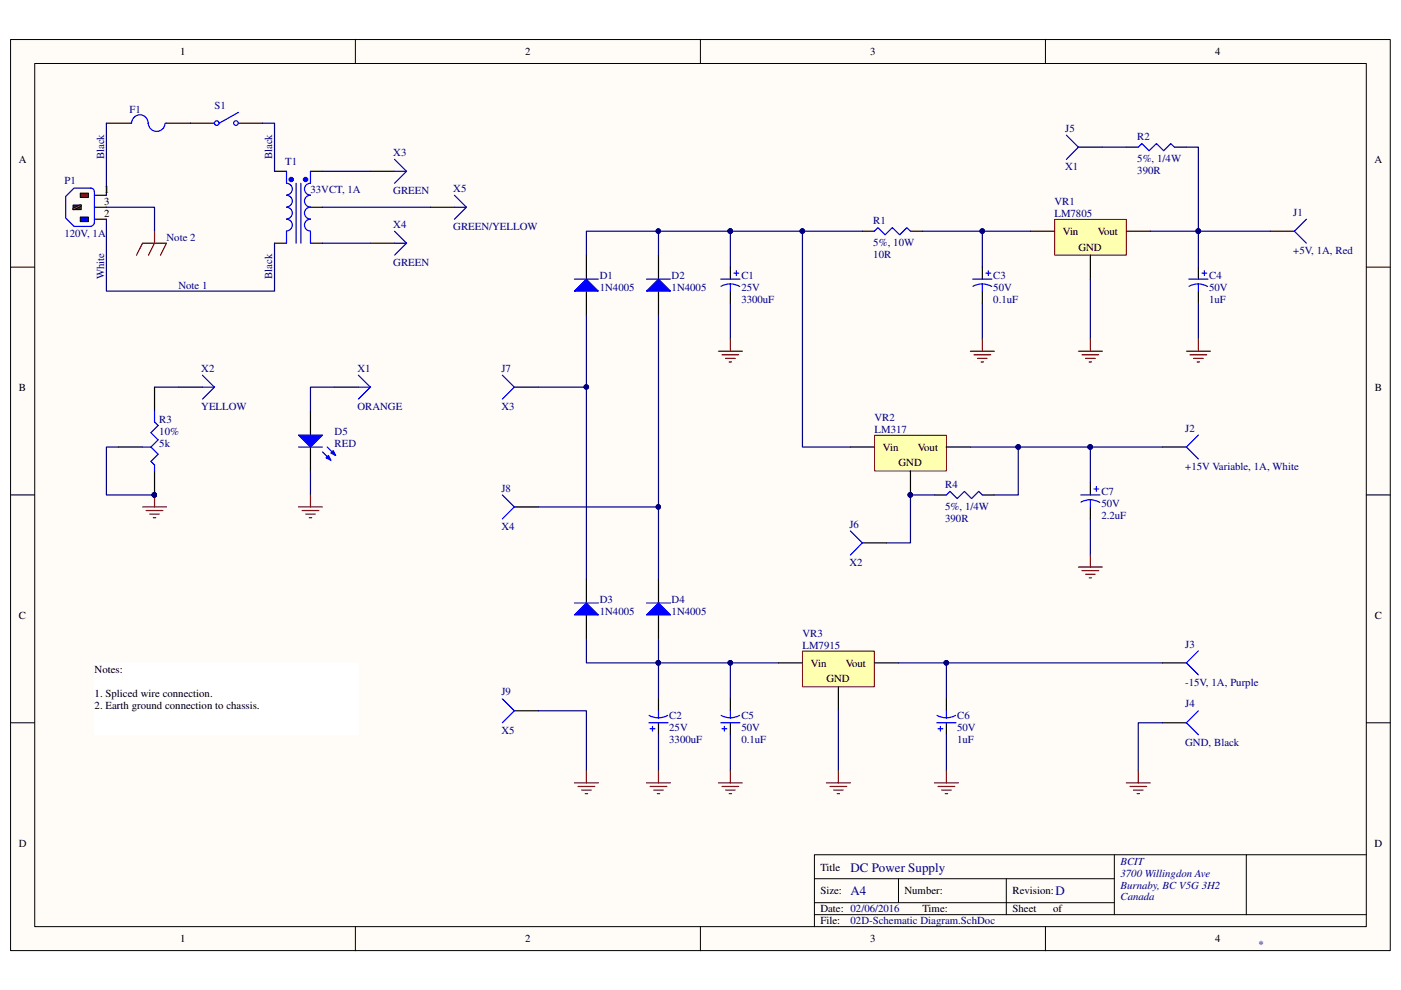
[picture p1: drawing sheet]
<svg xmlns="http://www.w3.org/2000/svg" width="297mm" height="210mm" viewBox="0 0 297 210" stroke-linecap="round" stroke-linejoin="round" font-family="sans-serif">
<path d="M2.3 8.4h292.5v193.1h-292.5z" fill="#fffcf8"/>
<path d="M2.2 8.4h292.6v193.1h-292.6z" fill="none" stroke="#000" stroke-width=".21"/>
<path d="M7.4 13.5h282.3v183h-282.3z" fill="#fffcf8"/>
<g fill="none" stroke="#000" stroke-width=".21">
<path d="M7.4 13.5h282.3v183h-282.3zM75.3 8.3v5.1M148.5 8.3v5.1M221.7 8.3v5.1M2.2 56.6h5.1M289.7 56.6h5.1M2.2 104.9h5.1M289.7 104.9h5.1M2.2 153.2h5.1M289.7 153.2h5.1M75.3 196.5v5.1M148.5 196.5v5.1"/>
<path d="M172.7 186.3h63.6M172.7 193.9h117M172.7 191.4h63.6M190.5 186.3v5.1M213.4 186.3v7.6M221.7 196.5v5.1M236.3 181.2v12.7M264.2 181.2h-91.5v15.3M289.7 181.2h-25.5v12.7"/>
</g>
<path d="M22.6 26.1h5M35.3 26.1h10.2M50.5 26.1h5.2M58.2 36.3h2.5M65.8 36.3h2.6M228.6 31.2h5.1M238.8 31.2h2.5M249 31.2h2.5M58.2 51.6h2.5M65.8 51.6h2.6M65.8 43.9h2.6" fill="none" stroke="#000" stroke-width=".25"/>
<g fill="none" stroke="#00f" stroke-width=".25">
<path d="M27.6 26.1h.3M27.9 26.1a1.76 1.76 0 0 1 1.8-1.8 1.76 1.76 0 0 1 1.7 1.8 1.78 1.78 0 0 0 1.7 1.8 1.78 1.78 0 0 0 1.9-1.7M35 26.1h.3M50.5 23.8l-4 2.3M60.7 36.3v2.6a1.25 1.25 0 0 1 1.3 1.2 1.25 1.25 0 0 1-1.3 1.3M62.8 38.9v12.7M63.8 38.9v12.7M65.8 36.3v2.6a1.25 1.25 0 0 0-1.2 1.2 1.25 1.25 0 0 0 1.2 1.3M226.1 28.7l2.5 2.5-2.5 2.6M241.3 31.2l.8-.8 1.5 1.6 1.6-1.6 1.5 1.6 1.5-1.6 .8 .8M60.7 41.4a1.25 1.25 0 0 1 1.3 1.3 1.25 1.25 0 0 1-1.3 1.2M60.7 43.9a1.25 1.25 0 0 1 1.3 1.3 1.25 1.25 0 0 1-1.3 1.2"/>
<path d="M60.7 46.5a1.25 1.25 0 0 1 1.3 1.2 1.25 1.25 0 0 1-1.3 1.3M60.7 49v2.6M65.8 41.4a1.25 1.25 0 0 0-1.2 1.3 1.25 1.25 0 0 0 1.2 1.2M65.8 43.9a1.25 1.25 0 0 0-1.2 1.3 1.25 1.25 0 0 0 1.2 1.2M65.8 46.5a1.25 1.25 0 0 0-1.2 1.2 1.25 1.25 0 0 0 1.2 1.3M65.8 49v2.6"/>
<circle cx="45.9" cy="26.1" r=".49"/>
<circle cx="50" cy="26.1" r=".49"/>
</g>
<path d="M22.6 26.1v15.3M55.7 26.1h2.5v10.2M233.7 31.2h5.1" fill="none" stroke="#000080" stroke-width=".25"/>
<circle cx="61.7" cy="38.1" r=".48" fill="#00f"/>
<circle cx="61.7" cy="38.1" r=".48" fill="none" stroke="#00f" stroke-width=".21"/>
<circle cx="64.8" cy="38.1" r=".48" fill="#00f"/>
<circle cx="64.8" cy="38.1" r=".48" fill="none" stroke="#00f" stroke-width=".21"/>
<path d="M78.5 36.3h5.1" fill="none" stroke="#000" stroke-width=".25"/>
<path d="M83.6 33.8l2.6 2.5M83.6 36.3h2.6M86.2 36.3l-2.6 2.6" fill="none" stroke="#00f" stroke-width=".25"/>
<path d="M68.4 36.3h10.1" fill="none" stroke="#000080" stroke-width=".25"/>
<path d="M15.5 43.5h1.7v.9h-1.7z" fill="#008000"/>
<path d="M15.5 43.5h1.7v.9h-1.7z" fill="none" stroke="#000" stroke-width=".21"/>
<path d="M17.1 41h1.6v.9h-1.6z" fill="#800000"/>
<path d="M17 40.9h1.8v1h-1.8z" fill="none" stroke="#000" stroke-width=".21"/>
<path d="M17.1 46.1h1.6v.9h-1.6z" fill="#00f"/>
<path d="M17 46h1.8v1h-1.8z" fill="none" stroke="#000" stroke-width=".21"/>
<path d="M15.4 44.2l1.8-.8v.3l-1.5 .7h-.3z" fill-rule="evenodd" fill="#f1f220"/>
<path d="M15.4 44.2l1.8-.8v.3l-1.5 .7h-.3z" fill="none" stroke="#000" stroke-width=".21"/>
<path d="M20 40.6a.71 .71 0 0 0-.7-.7h-3.6l-1.8 1.8v4.5l1.8 1.8h3.6M20 47.2a.77 .77 0 0 1-.7 .8M20 40.6v6.6" fill="none" stroke="#00f" stroke-width=".25"/>
<path d="M20 41.4h2.6M20 43.9h2.6M20 46.5h2.6" fill="none" stroke="#000" stroke-width=".25"/>
<path d="M251.5 31.2h2.6v17.8" fill="none" stroke="#000080" stroke-width=".25"/>
<circle cx="254.1" cy="49" r=".49" fill="#000080"/>
<circle cx="254.1" cy="49" r=".49" fill="none" stroke="#000080" stroke-width=".21"/>
<path d="M91.3 43.9h5M182.8 49h2.6M193 49h2.6" fill="none" stroke="#000" stroke-width=".25"/>
<path d="M96.3 41.4l2.6 2.5M96.3 43.9h2.6M98.9 43.9l-2.6 2.6M185.4 49l.7-.7 1.6 1.5 1.5-1.5 1.6 1.5 1.5-1.5 .7 .7" fill="none" stroke="#00f" stroke-width=".25"/>
<path d="M22.6 43.9h10.2v5.1M68.4 43.9h22.9" fill="none" stroke="#000080" stroke-width=".25"/>
<path d="M223.6 46.6h15.2v7.5h-15.2z" fill="#ffffb0"/>
<path d="M223.6 46.5h15.2v7.6h-15.2z" fill="none" stroke="#800000" stroke-width=".21"/>
<path d="M218.5 49h5.1M231.2 54.1v5.1M238.8 49h5.1" fill="none" stroke="#000" stroke-width=".25"/>
<path d="M154.9 49h27.9" fill="none" stroke="#000080" stroke-width=".25"/>
<circle cx="154.8" cy="49" r=".49" fill="#000080"/>
<circle cx="154.8" cy="49" r=".49" fill="none" stroke="#000080" stroke-width=".21"/>
<circle cx="170.1" cy="49" r=".49" fill="#000080"/>
<circle cx="170.1" cy="49" r=".49" fill="none" stroke="#000080" stroke-width=".21"/>
<path d="M254.1 49h15.2" fill="none" stroke="#000080" stroke-width=".25"/>
<circle cx="254.1" cy="49" r=".49" fill="#000080"/>
<circle cx="254.1" cy="49" r=".49" fill="none" stroke="#000080" stroke-width=".21"/>
<path d="M208.3 49h10.2" fill="none" stroke="#000080" stroke-width=".25"/>
<circle cx="208.3" cy="49" r=".49" fill="#000080"/>
<circle cx="208.3" cy="49" r=".49" fill="none" stroke="#000080" stroke-width=".21"/>
<path d="M29 54.1l1.2-2.5h5.1l-1.3 2.5M32.8 49v2.6l-1.3 2.5" fill="none" stroke="#800000" stroke-width=".25"/>
<path d="M78.5 51.6h5.1" fill="none" stroke="#000" stroke-width=".25"/>
<path d="M83.6 49l2.6 2.6M83.6 51.6h2.6M86.2 51.6l-2.6 2.5" fill="none" stroke="#00f" stroke-width=".25"/>
<path d="M68.4 51.6h10.1M139.6 49v5.1" fill="none" stroke="#000080" stroke-width=".25"/>
<circle cx="139.6" cy="49" r=".48" fill="#000080"/>
<circle cx="139.6" cy="49" r=".48" fill="none" stroke="#000080" stroke-width=".21"/>
<path d="M154.9 49h-30.6v5.1" fill="none" stroke="#000080" stroke-width=".25"/>
<circle cx="139.6" cy="49" r=".48" fill="#000080"/>
<circle cx="139.6" cy="49" r=".48" fill="none" stroke="#000080" stroke-width=".21"/>
<circle cx="154.8" cy="49" r=".49" fill="#000080"/>
<circle cx="154.8" cy="49" r=".49" fill="none" stroke="#000080" stroke-width=".21"/>
<path d="M269.3 49h5.1" fill="none" stroke="#000" stroke-width=".25"/>
<path d="M277 46.5l-2.6 2.5 2.6 2.6" fill="none" stroke="#00f" stroke-width=".25"/>
<path d="M243.9 49h10.2v7.6" fill="none" stroke="#000080" stroke-width=".25"/>
<circle cx="254.1" cy="49" r=".49" fill="#000080"/>
<circle cx="254.1" cy="49" r=".49" fill="none" stroke="#000080" stroke-width=".21"/>
<path d="M154.9 49v7.6" fill="none" stroke="#000080" stroke-width=".25"/>
<circle cx="154.8" cy="49" r=".49" fill="#000080"/>
<circle cx="154.8" cy="49" r=".49" fill="none" stroke="#000080" stroke-width=".21"/>
<path d="M195.6 49h12.7v7.6" fill="none" stroke="#000080" stroke-width=".25"/>
<circle cx="208.3" cy="49" r=".49" fill="#000080"/>
<circle cx="208.3" cy="49" r=".49" fill="none" stroke="#000080" stroke-width=".21"/>
<path d="M22.6 46.5v15.2h35.6v-10.1" fill="none" stroke="#000080" stroke-width=".25"/>
<path d="M124.3 54.1v5.1M154.9 56.6v2.6M208.3 56.6v2.6M254.1 56.6v2.6M124.3 61.7v5.1M154.9 61.7v2.6M208.3 61.7v2.6M254.1 61.7v2.6" fill="none" stroke="#000" stroke-width=".25"/>
<g fill="none" stroke="#00f" stroke-width=".25">
<path d="M152.8 59.2h4.1M155.6 57.9h1M156.1 57.4v1M206.2 59.2h4.1M209 57.9h1.1M209.5 57.4v1M252 59.2h4.1M254.8 57.9h1.1M255.4 57.4v1M154.9 60.2l.8 .1 1.1 .4M154.9 60.2l-1.3 .2-.7 .3M154.9 60.2v1.5"/>
<path d="M208.3 60.2l.8 .1 1.2 .4M208.3 60.2l-1.3 .2-.7 .3M208.3 60.2v1.5M254.1 60.2l.8 .1 1.1 .4M254.1 60.2l-.9 .1-1.1 .4M254.1 60.2v1.5"/>
</g>
<path d="M121.8 61.7l2.5-2.5 2.6 2.5z" fill="#00f"/>
<path d="M121.8 59.2h5.1M121.8 61.7l2.5-2.5 2.6 2.5z" fill="none" stroke="#00f" stroke-width=".25"/>
<path d="M139.6 54.1v5.1M139.6 61.7v5.1" fill="none" stroke="#000" stroke-width=".25"/>
<path d="M137.1 61.7l2.5-2.5 2.6 2.5z" fill="#00f"/>
<path d="M137.1 59.2h5.1M137.1 61.7l2.5-2.5 2.6 2.5z" fill="none" stroke="#00f" stroke-width=".25"/>
<path d="M170.1 49v45.8h10.2M231.2 59.2v12.7M154.9 64.3v7.6M208.3 64.3v7.6M254.1 64.3v7.6" fill="none" stroke="#000080" stroke-width=".25"/>
<g fill="none" stroke="#800000" stroke-width=".25">
<path d="M152.3 74.5h5.1M153.1 75.2h3.5M153.8 76h2.1M154.6 76.8h.5M154.9 71.9v2.6M205.7 74.5h5.1M206.5 75.2h3.6M207.3 76h2M208 76.8h.5M208.3 71.9v2.6M228.6 74.5h5.1M229.4 75.2h3.6"/>
<path d="M230.2 76h2M230.9 76.8h.5M231.2 71.9v2.6M251.5 74.5h5.1M252.3 75.2h3.6M253.1 76h2M253.8 76.8h.5M254.1 71.9v2.6"/>
</g>
<circle cx="170.1" cy="49" r=".49" fill="#000080"/>
<circle cx="170.1" cy="49" r=".49" fill="none" stroke="#000080" stroke-width=".21"/>
<path d="M37.8 82.1h5.1M70.9 82.1h5.1M109 82.1h5.2" fill="none" stroke="#000" stroke-width=".25"/>
<path d="M42.9 79.5l2.6 2.6M76 79.5l2.5 2.6M106.5 79.5l2.5 2.6-2.5 2.5M42.9 82.1h2.6M45.5 82.1l-2.6 2.5M76 82.1h2.5M78.5 82.1l-2.5 2.5" fill="none" stroke="#00f" stroke-width=".25"/>
<path d="M114.2 82.1h10.1" fill="none" stroke="#000080" stroke-width=".25"/>
<circle cx="124.3" cy="82" r=".48" fill="#000080"/>
<circle cx="124.3" cy="82" r=".48" fill="none" stroke="#000080" stroke-width=".21"/>
<path d="M32.8 82.1h5M70.9 82.1h-5.1v5.1" fill="none" stroke="#000080" stroke-width=".25"/>
<path d="M65.8 87.2v5M65.8 94.8v5.1" fill="none" stroke="#000" stroke-width=".25"/>
<path d="M63.3 92.2h5.1l-2.6 2.6z" fill="#00f"/>
<path d="M63.3 92.2h5.1l-2.6 2.6zM68.4 95.8l1.7 1.8M69.4 94.8l1.8 1.8" fill="none" stroke="#00f" stroke-width=".25"/>
<path d="M69.1 97.1l.5-.5 .5 1z" fill="#00f"/>
<path d="M69.1 97.1l.5-.5 .5 1z" fill="none" stroke="#00f" stroke-width=".25"/>
<path d="M70.1 96.1l.6-.6 .5 1.1z" fill="#00f"/>
<path d="M63.3 94.8h5.1M70.1 96.1l.6-.6 .5 1.1z" fill="none" stroke="#00f" stroke-width=".25"/>
<path d="M185.5 92.3h15.2v7.6h-15.2z" fill="#ffffb0"/>
<path d="M185.4 92.3h15.3v7.6h-15.3z" fill="none" stroke="#800000" stroke-width=".21"/>
<path d="M180.3 94.8h5.1M193 99.9v5" fill="none" stroke="#000" stroke-width=".25"/>
<circle cx="193" cy="104.9" r=".48" fill="#000080"/>
<circle cx="193" cy="104.9" r=".48" fill="none" stroke="#000080" stroke-width=".21"/>
<path d="M200.7 94.8h5" fill="none" stroke="#000" stroke-width=".25"/>
<circle cx="193" cy="104.9" r=".48" fill="#000080"/>
<circle cx="193" cy="104.9" r=".48" fill="none" stroke="#000080" stroke-width=".21"/>
<path d="M231.2 94.8h15.3" fill="none" stroke="#000080" stroke-width=".25"/>
<circle cx="231.1" cy="94.8" r=".49" fill="#000080"/>
<circle cx="231.1" cy="94.8" r=".49" fill="none" stroke="#000080" stroke-width=".21"/>
<path d="M139.6 66.8v56" fill="none" stroke="#000080" stroke-width=".25"/>
<circle cx="139.6" cy="107.5" r=".48" fill="#000080"/>
<circle cx="139.6" cy="107.5" r=".48" fill="none" stroke="#000080" stroke-width=".21"/>
<path d="M124.3 66.8v56" fill="none" stroke="#000080" stroke-width=".25"/>
<circle cx="124.3" cy="82" r=".48" fill="#000080"/>
<circle cx="124.3" cy="82" r=".48" fill="none" stroke="#000080" stroke-width=".21"/>
<path d="M246.5 94.8h5" fill="none" stroke="#000" stroke-width=".25"/>
<path d="M254.1 92.2l-2.6 2.6 2.6 2.5" fill="none" stroke="#00f" stroke-width=".25"/>
<path d="M215.9 94.8h15.3v7.6" fill="none" stroke="#000080" stroke-width=".25"/>
<circle cx="231.1" cy="94.8" r=".49" fill="#000080"/>
<circle cx="231.1" cy="94.8" r=".49" fill="none" stroke="#000080" stroke-width=".21"/>
<circle cx="215.9" cy="94.8" r=".49" fill="#000080"/>
<circle cx="215.9" cy="94.8" r=".49" fill="none" stroke="#000080" stroke-width=".21"/>
<path d="M25.1 94.8h-2.5v10.1h10.2" fill="none" stroke="#000080" stroke-width=".25"/>
<circle cx="32.7" cy="104.9" r=".48" fill="#000080"/>
<circle cx="32.7" cy="104.9" r=".48" fill="none" stroke="#000080" stroke-width=".21"/>
<path d="M205.7 94.8h10.2v10.1h-5.1" fill="none" stroke="#000080" stroke-width=".25"/>
<circle cx="215.9" cy="94.8" r=".49" fill="#000080"/>
<circle cx="215.9" cy="94.8" r=".49" fill="none" stroke="#000080" stroke-width=".21"/>
<path d="M32.8 99.9v5" fill="none" stroke="#000" stroke-width=".25"/>
<circle cx="32.7" cy="104.9" r=".48" fill="#000080"/>
<circle cx="32.7" cy="104.9" r=".48" fill="none" stroke="#000080" stroke-width=".21"/>
<path d="M25.1 94.8h5.1M32.8 82.1v5.1" fill="none" stroke="#000" stroke-width=".25"/>
<path d="M30.2 94.8h1.8M32 94.8l1.5 1.5-1.5 1.5 .8 .8v1.3M32.8 87.2v2.3l.7 .7-1.5 1.5 1.5 1.6-1.5 1.5" fill="none" stroke="#00f" stroke-width=".25"/>
<circle cx="32.7" cy="104.9" r=".48" fill="#000080"/>
<circle cx="32.7" cy="104.9" r=".48" fill="none" stroke="#000080" stroke-width=".21"/>
<path d="M65.8 99.9v5" fill="none" stroke="#000080" stroke-width=".25"/>
<path d="M198.1 104.9h2.6M208.3 104.9h2.5" fill="none" stroke="#000" stroke-width=".25"/>
<path d="M200.7 104.9l.7-.7 1.5 1.5 1.6-1.5 1.5 1.5 1.5-1.5 .8 .7" fill="none" stroke="#00f" stroke-width=".25"/>
<path d="M30.2 107.5h5.1M31 108.2h3.5M31.7 109h2.1M32.5 109.8h.5M32.8 104.9v2.6" fill="none" stroke="#800000" stroke-width=".25"/>
<circle cx="32.7" cy="104.9" r=".48" fill="#000080"/>
<circle cx="32.7" cy="104.9" r=".48" fill="none" stroke="#000080" stroke-width=".21"/>
<path d="M63.3 107.5h5.1M64 108.2h3.6M64.8 109h2M65.6 109.8h.5M65.8 104.9v2.6" fill="none" stroke="#800000" stroke-width=".25"/>
<path d="M109 107.5h5.2M231.2 102.4v2.5M231.2 107.5v2.5" fill="none" stroke="#000" stroke-width=".25"/>
<path d="M106.5 104.9l2.5 2.6-2.5 2.5M229.1 104.9h4.1M231.2 106l.8 .1 1.2 .4M231.2 106h-.9l-1.1 .5M231.2 106v1.5M231.9 103.7h1.1M232.4 103.2v1" fill="none" stroke="#00f" stroke-width=".25"/>
<path d="M114.2 107.5h25.4" fill="none" stroke="#000080" stroke-width=".25"/>
<circle cx="139.6" cy="107.5" r=".48" fill="#000080"/>
<circle cx="139.6" cy="107.5" r=".48" fill="none" stroke="#000080" stroke-width=".21"/>
<path d="M198.1 104.9h-5.1v10.2h-5.1" fill="none" stroke="#000080" stroke-width=".25"/>
<circle cx="193" cy="104.9" r=".48" fill="#000080"/>
<circle cx="193" cy="104.9" r=".48" fill="none" stroke="#000080" stroke-width=".21"/>
<path d="M182.8 115.1h5.1M124.3 122.8v5M124.3 130.4v5.1" fill="none" stroke="#000" stroke-width=".25"/>
<path d="M180.3 112.6l2.5 2.5-2.5 2.6" fill="none" stroke="#00f" stroke-width=".25"/>
<path d="M231.2 110v7.7" fill="none" stroke="#000080" stroke-width=".25"/>
<path d="M231.2 117.7v2.5M228.6 120.2h5.1M229.4 121h3.6M230.2 121.8h2M230.9 122.5h.5" fill="none" stroke="#800000" stroke-width=".25"/>
<path d="M121.8 130.4l2.5-2.6 2.6 2.6z" fill="#00f"/>
<path d="M121.8 130.4l2.5-2.6 2.6 2.6zM121.8 127.8h5.1" fill="none" stroke="#00f" stroke-width=".25"/>
<path d="M139.6 122.8v5M139.6 130.4v5.1" fill="none" stroke="#000" stroke-width=".25"/>
<path d="M137.1 130.4l2.5-2.6 2.6 2.6z" fill="#00f"/>
<path d="M137.1 130.4l2.5-2.6 2.6 2.6zM137.1 127.8h5.1" fill="none" stroke="#00f" stroke-width=".25"/>
<path d="M139.6 135.5v5" fill="none" stroke="#000080" stroke-width=".25"/>
<circle cx="139.6" cy="140.5" r=".48" fill="#000080"/>
<circle cx="139.6" cy="140.5" r=".48" fill="none" stroke="#000080" stroke-width=".21"/>
<path d="M124.3 135.5v5h40.8" fill="none" stroke="#000080" stroke-width=".25"/>
<circle cx="139.6" cy="140.5" r=".48" fill="#000080"/>
<circle cx="139.6" cy="140.5" r=".48" fill="none" stroke="#000080" stroke-width=".21"/>
<circle cx="154.8" cy="140.5" r=".49" fill="#000080"/>
<circle cx="154.8" cy="140.5" r=".49" fill="none" stroke="#000080" stroke-width=".21"/>
<path d="M170.2 138.1h15.2v7.5h-15.2z" fill="#ffffb0"/>
<path d="M170.1 138h15.3v7.6h-15.3z" fill="none" stroke="#800000" stroke-width=".21"/>
<path d="M165.1 140.5h5M177.8 145.6v5.1M185.4 140.5h5.1" fill="none" stroke="#000" stroke-width=".25"/>
<path d="M200.7 140.5h45.8" fill="none" stroke="#000080" stroke-width=".25"/>
<circle cx="200.6" cy="140.5" r=".49" fill="#000080"/>
<circle cx="200.6" cy="140.5" r=".49" fill="none" stroke="#000080" stroke-width=".21"/>
<path d="M246.5 140.5h5" fill="none" stroke="#000" stroke-width=".25"/>
<path d="M254.1 138l-2.6 2.5 2.6 2.6" fill="none" stroke="#00f" stroke-width=".25"/>
<path d="M139.6 140.5v7.7" fill="none" stroke="#000080" stroke-width=".25"/>
<circle cx="139.6" cy="140.5" r=".48" fill="#000080"/>
<circle cx="139.6" cy="140.5" r=".48" fill="none" stroke="#000080" stroke-width=".21"/>
<path d="M190.5 140.5h10.2v7.7" fill="none" stroke="#000080" stroke-width=".25"/>
<circle cx="200.6" cy="140.5" r=".49" fill="#000080"/>
<circle cx="200.6" cy="140.5" r=".49" fill="none" stroke="#000080" stroke-width=".21"/>
<path d="M154.9 140.5v7.7" fill="none" stroke="#000080" stroke-width=".25"/>
<circle cx="154.8" cy="140.5" r=".49" fill="#000080"/>
<circle cx="154.8" cy="140.5" r=".49" fill="none" stroke="#000080" stroke-width=".21"/>
<path d="M109 150.7h5.2M139.6 148.2v2.5M139.6 153.2v2.6M154.9 148.2v2.5M154.9 153.2v2.6M200.7 148.2v2.5M200.7 153.2v2.6" fill="none" stroke="#000" stroke-width=".25"/>
<g fill="none" stroke="#00f" stroke-width=".25">
<path d="M106.5 148.2l2.5 2.5-2.5 2.5M137.6 153.2h4M137.6 151.7l.8 .3 1.2 .2 .8-.1 1.2-.4M137.8 154.5h1M138.3 154v1M139.6 150.7v1.5M152.8 153.2h4.1M152.9 151.7l.8 .3 1.2 .2 1.2-.2 .7-.3M153.1 154.5h1M153.6 154v1M154.9 150.7v1.5M198.6 153.2h4.1"/>
<path d="M198.7 151.7l1.1 .4 .8 .1 .9-.1 1.1-.4M198.9 154.5h1M199.4 154v1M200.7 150.7v1.5"/>
</g>
<path d="M20.1 140.6h55.9v15.2h-55.9z" fill="#fff"/>
<path d="M20.1 140.6h55.9v15.2h-55.9z" fill="none" stroke="#fff" stroke-width=".21"/>
<path d="M246.5 153.2h5" fill="none" stroke="#000" stroke-width=".25"/>
<path d="M254.1 150.7l-2.6 2.5 2.6 2.6" fill="none" stroke="#00f" stroke-width=".25"/>
<path d="M114.2 150.7h10.1v12.7M139.6 155.8v7.6M154.9 155.8v7.6M177.8 150.7v12.7M200.7 155.8v7.6M246.5 153.2h-5.2v10.2" fill="none" stroke="#000080" stroke-width=".25"/>
<g fill="none" stroke="#800000" stroke-width=".25">
<path d="M121.8 166h5.1M122.6 166.8h3.5M123.3 167.5h2M124.1 168.3h.5M124.3 163.4v2.6M137.1 166h5.1M137.8 166.8h3.6M138.6 167.5h2M139.4 168.3h.5M139.6 163.4v2.6M152.3 166h5.1M153.1 166.8h3.5"/>
<path d="M153.8 167.5h2.1M154.6 168.3h.5M154.9 163.4v2.6M175.2 166h5.1M176 166.8h3.5M176.7 167.5h2.1M177.5 168.3h.5M177.8 163.4v2.6M198.1 166h5.1M198.9 166.8h3.5M199.6 167.5h2.1M200.4 168.3h.5"/>
<path d="M200.7 163.4v2.6M238.8 166h5.1M239.6 166.8h3.5M240.3 167.5h2.1M241.1 168.3h.5M241.3 163.4v2.6"/>
</g>
<g font-size="2.8" fill="#000080">
<text x="180.3" y="184.9">DC Power Supply</text>
<text x="180.3" y="189.8">A4</text>
<text x="223.8" y="189.8">D</text>
</g>
<g font-size="2.3">
<text x="38.2" y="11.7">1</text>
<text x="111.4" y="11.7">2</text>
<text x="184.5" y="11.7">3</text>
<text x="257.6" y="11.7">4</text>
<text x="4" y="34.5">A</text>
<text x="291.4" y="34.5">A</text>
<text x="22.1" y="40.9">1</text>
<text x="22.1" y="43.5">3</text>
<text x="22.1" y="46">2</text>
<text x="225.3" y="49.8">Vin</text>
<text x="228.6" y="53.1">GND</text>
<text x="232.7" y="49.8">Vout</text>
<text x="4" y="82.8">B</text>
<text x="291.5" y="82.8">B</text>
<text x="187.2" y="95.6">Vin</text>
<text x="194.6" y="95.6">Vout</text>
<text x="190.5" y="98.9">GND</text>
<text x="4" y="131.2">C</text>
<text x="291.5" y="131.2">C</text>
<text x="20.1" y="142.6">Notes:</text>
<text x="171.9" y="141.4">Vin</text>
<text x="179.3" y="141.4">Vout</text>
<text x="20.1" y="147.7">1. Spliced wire connection.</text>
<text x="175.2" y="144.7">GND</text>
<text x="20.1" y="150.2">2. Earth ground connection to chassis.</text>
<text x="4" y="179.5">D</text>
<text x="291.4" y="179.5">D</text>
<text x="173.9" y="184.7">Title</text>
<text x="173.9" y="189.7">Size:</text>
<text x="191.8" y="189.7">Number:</text>
<text x="214.7" y="189.7">Revision:</text>
<text x="173.9" y="193.5">Date: 02/06/2016</text>
<text x="173.9" y="196">File:</text>
<text x="195.6" y="193.5">Time:</text>
<text x="214.7" y="193.5">Sheet</text>
<text x="223.3" y="193.5">of</text>
<text x="38.2" y="199.8">1</text>
<text x="111.4" y="199.8">2</text>
<text x="184.5" y="199.8">3</text>
<text x="257.6" y="199.8">4</text>
</g>
<g font-size="2.3" fill="#000080">
<text x="27.4" y="23.9">F1</text>
<text x="45.5" y="23.1">S1</text>
<text x="225.8" y="27.9">J5</text>
<text x="241.1" y="29.7">R2</text>
<text x="22.1" y="33.8" transform="rotate(-90 22.1 33.8)">Black</text>
<text x="57.7" y="33.8" transform="rotate(-90 57.7 33.8)">Black</text>
<text x="60.5" y="35.1">T1</text>
<text x="83.4" y="33">X3</text>
<text x="241.1" y="34.3">5%, 1/4W</text>
<text x="13.7" y="39.1">P1</text>
<text x="65.8" y="40.9">33VCT, 1A</text>
<text x="83.4" y="41.1">GREEN</text>
<text x="96.1" y="40.6">X5</text>
<text x="225.8" y="36.1">X1</text>
<text x="241.1" y="36.8">390R</text>
<text x="185.2" y="47.5">R1</text>
<text x="223.6" y="43.5">VR1</text>
<text x="223.6" y="46">LM7805</text>
<text x="274.2" y="45.8">J1</text>
<text x="13.7" y="50.3">120V, 1A</text>
<text x="35.3" y="51.1">Note 2</text>
<text x="83.4" y="48.3">X4</text>
<text x="96.1" y="48.8">GREEN/YELLOW</text>
<text x="185.2" y="52.1">5%, 10W</text>
<text x="274.2" y="53.9">+5V, 1A, Red</text>
<text x="22.1" y="59.2" transform="rotate(-90 22.1 59.2)">White</text>
<text x="57.7" y="59.2" transform="rotate(-90 57.7 59.2)">Black</text>
<text x="83.4" y="56.4">GREEN</text>
<text x="127.2" y="59.2">D1</text>
<text x="142.4" y="59.2">D2</text>
<text x="157.2" y="59.2">C1</text>
<text x="185.2" y="54.7">10R</text>
<text x="210.6" y="59.2">C3</text>
<text x="256.4" y="59.2">C4</text>
<text x="37.8" y="61.3">Note 1</text>
<text x="127.2" y="61.8">1N4005</text>
<text x="142.4" y="61.8">1N4005</text>
<text x="157.2" y="64.3">3300uF</text>
<text x="157.2" y="61.8">25V</text>
<text x="210.6" y="64.3">0.1uF</text>
<text x="210.6" y="61.8">50V</text>
<text x="256.4" y="64.3">1uF</text>
<text x="256.4" y="61.8">50V</text>
<text x="42.7" y="78.8">X2</text>
<text x="75.8" y="78.8">X1</text>
<text x="106.3" y="78.8">J7</text>
<text x="33.8" y="89.7">R3</text>
<text x="42.7" y="87">YELLOW</text>
<text x="75.8" y="87">ORANGE</text>
<text x="106.3" y="87">X3</text>
<text x="185.4" y="89.2">VR2</text>
<text x="33.8" y="94.8">5k</text>
<text x="33.8" y="92.3">10%</text>
<text x="70.9" y="92.3">D5</text>
<text x="70.9" y="94.8">RED</text>
<text x="185.4" y="91.8">LM317</text>
<text x="251.3" y="91.5">J2</text>
<text x="251.3" y="99.7">+15V Variable, 1A, White</text>
<text x="106.3" y="104.2">J8</text>
<text x="200.4" y="103.5">R4</text>
<text x="233.5" y="105">C7</text>
<text x="233.5" y="107.5">50V</text>
<text x="106.3" y="112.4">X4</text>
<text x="180.1" y="111.8">J6</text>
<text x="200.4" y="110.6">390R</text>
<text x="200.4" y="108">5%, 1/4W</text>
<text x="233.5" y="110.1">2.2uF</text>
<text x="180.1" y="120">X2</text>
<text x="127.2" y="127.9">D3</text>
<text x="127.2" y="130.4">1N4005</text>
<text x="142.4" y="127.9">D4</text>
<text x="142.4" y="130.4">1N4005</text>
<text x="170.1" y="135">VR3</text>
<text x="170.1" y="137.5">LM7915</text>
<text x="251.3" y="137.3">J3</text>
<text x="106.3" y="147.4">J9</text>
<text x="251.3" y="145.4">-15V, 1A, Purple</text>
<text x="251.3" y="150">J4</text>
<text x="106.3" y="155.6">X5</text>
<text x="141.9" y="152.5">C2</text>
<text x="141.9" y="155.1">25V</text>
<text x="157.2" y="152.5">C5</text>
<text x="157.2" y="155.1">50V</text>
<text x="202.9" y="152.5">C6</text>
<text x="202.9" y="155.1">50V</text>
<text x="141.9" y="157.6">3300uF</text>
<text x="157.2" y="157.6">0.1uF</text>
<text x="202.9" y="157.6">1uF</text>
<text x="251.3" y="158.1">GND, Black</text>
<text x="237.6" y="183.3">BCIT</text>
<text x="237.6" y="185.8">3700 Willingdon Ave</text>
<text x="237.6" y="188.4">Burnaby, BC V5G 3H2</text>
<text x="237.6" y="190.9">Canada</text>
<text x="180.3" y="196">02D-Schematic Diagram.SchDoc</text>
<text x="266.8" y="201.1">*</text>
</g>
</svg>
